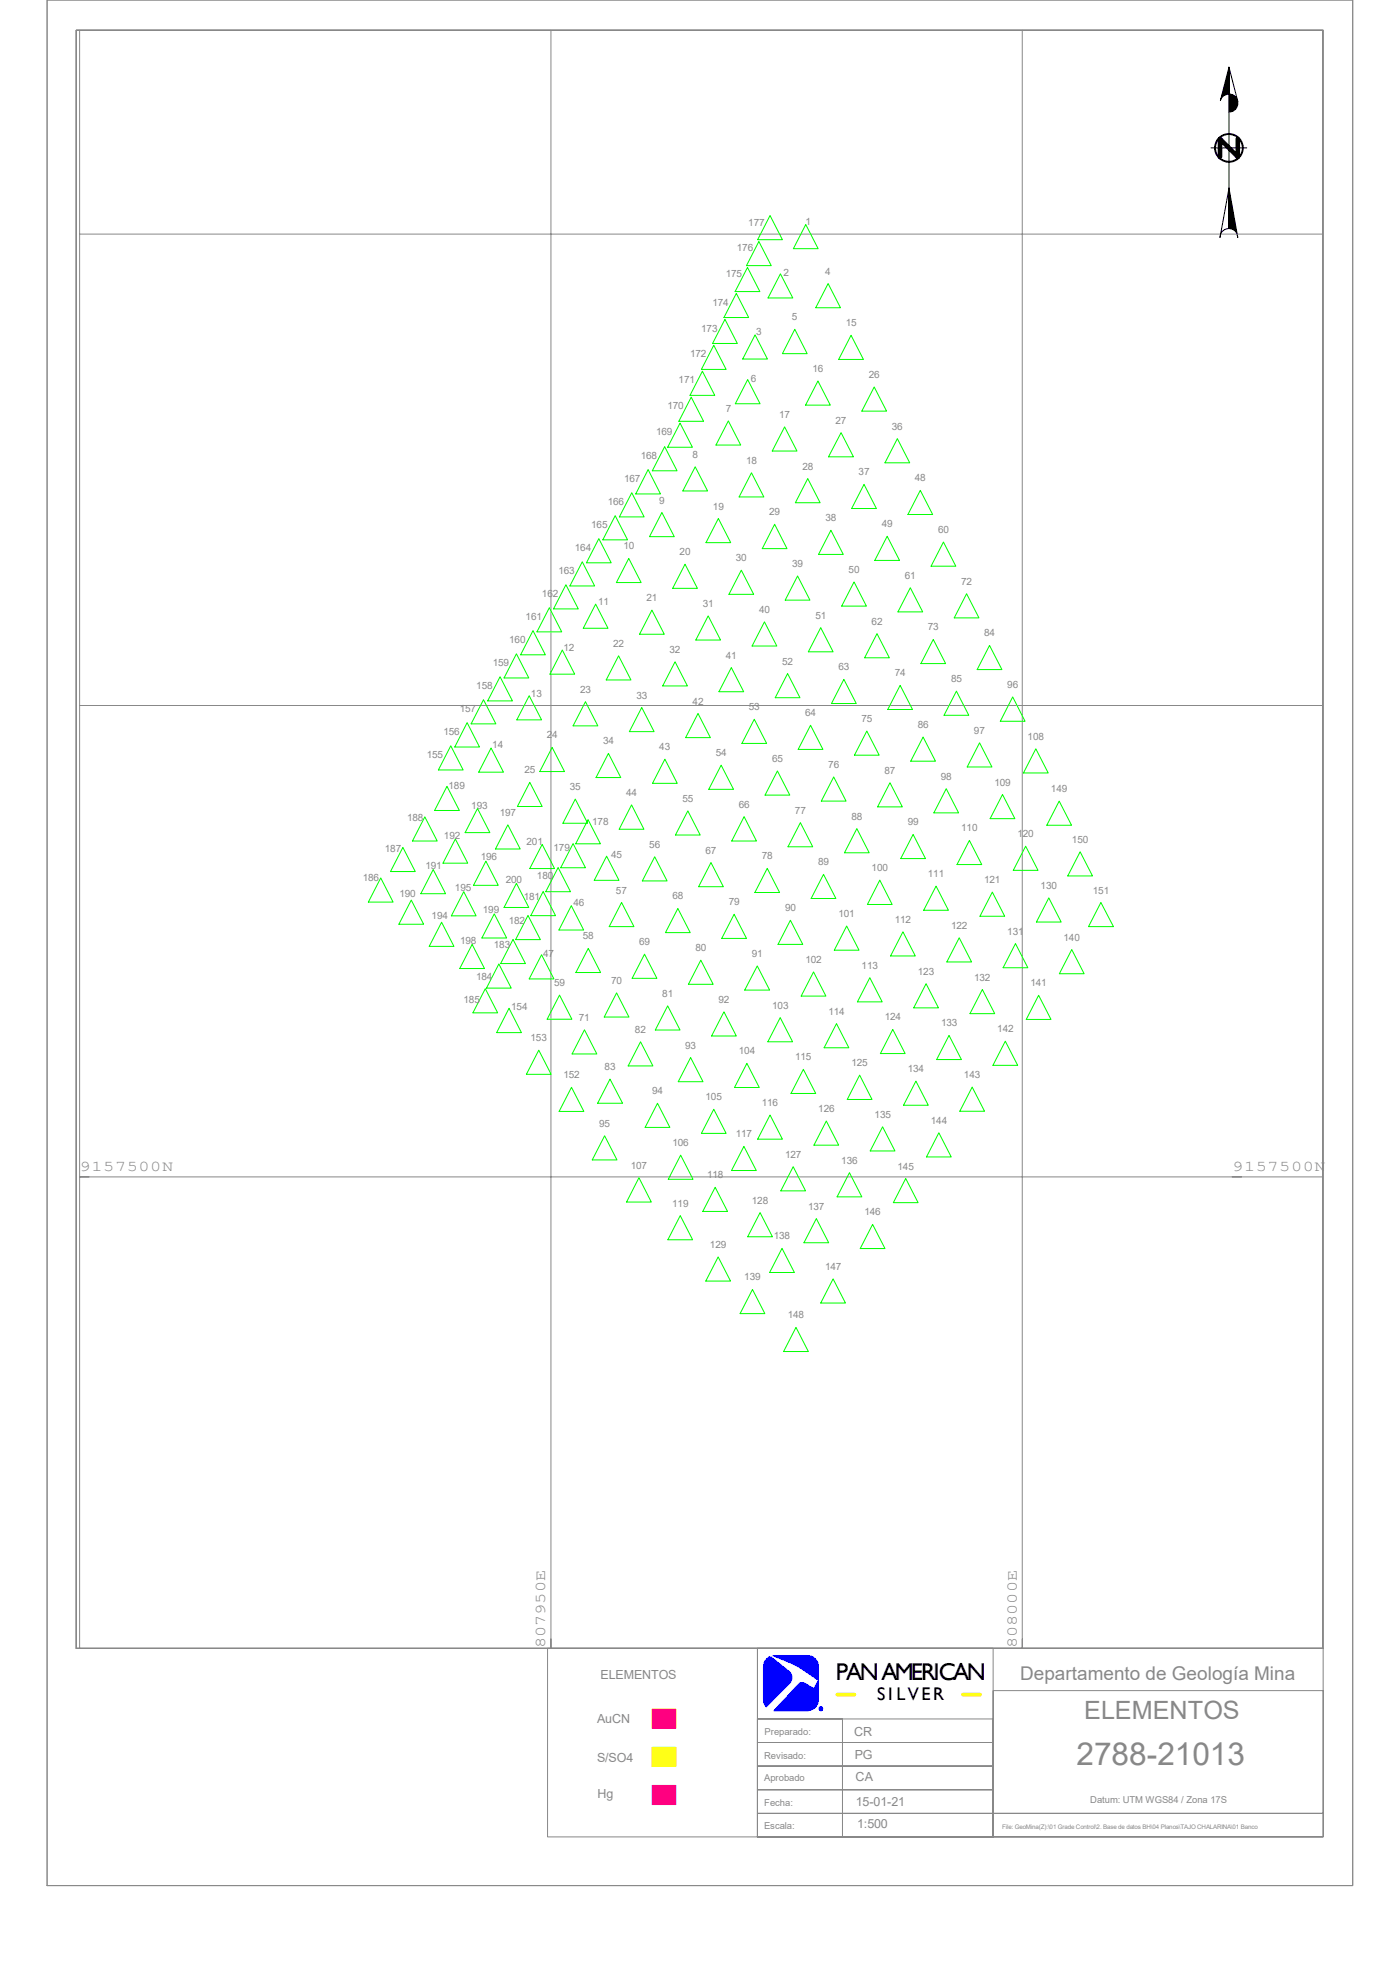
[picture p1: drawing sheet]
<svg xmlns="http://www.w3.org/2000/svg" width="297mm" height="420mm" viewBox="0 0 297 420" stroke-linecap="round" stroke-linejoin="round" font-family="sans-serif">
<g fill="#000" stroke="#000" stroke-width=".21">
<path d="M260.7 20a1.91 1.91 0 0 1 1.9 1.9 1.91 1.91 0 0 1-1.9 1.9z" fill-rule="evenodd"/>
<path d="M260.7 14.3v5.7h-.1a1.8 1.8 0 0 0-1.7 1.3z" fill-rule="evenodd"/>
<path d="M260.7 39.9l1.9 10.5-.2-.8a1.94 1.94 0 0 0-1.7-1.1z" fill-rule="evenodd"/>
</g>
<path d="M138.3 378.7h5.1v4.1h-5.1z" fill-rule="evenodd" fill="#f0f" stroke="#f0f" stroke-width=".21"/>
<path d="M138.3 370.6h5.1v4.1h-5.1z" fill-rule="evenodd" fill="#ff0" stroke="#ff0" stroke-width=".21"/>
<path d="M138.3 362.5h5.1v4.1h-5.1z" fill-rule="evenodd" fill="#f00" stroke="#f00" stroke-width=".21"/>
<g fill="#00f" stroke="#00f" stroke-width=".21">
<path d="M162.5 352l.7-.5h.5l3.7 3a1.76 1.76 0 0 1 .3 2.3l-5.2 5.2-.4-.7-.1-.8v-6.9a2.22 2.22 0 0 1 .5-1.6z" fill-rule="evenodd"/>
<path d="M164 351.2h7.2a2.36 2.36 0 0 1 2.5 2.4v6.9a2.36 2.36 0 0 1-2.5 2.4h-7l5-5.4a1.18 1.18 0 0 1 1.7-.3l1.7 1 1.1-1.8-5-3.2z" fill-rule="evenodd"/>
</g>
<g fill="none" stroke="#888" stroke-width=".21">
<path d="M10 0h277v400h-277zM16.2 6.4h264.5v343.2h-264.5zM16.2 6.4h264.4v343.2h-264.4zM16.9 6.4v343.2M116.9 6.4v343.2M216.9 6.4v343.2M16.9 49.7h263.7M16.9 149.6h263.7M16.9 249.6h263.7M116.2 349.6h44.5v40h-44.5zM160.7 349.6h120v40h-120zM160.7 349.6h50v40h-50z"/>
<path d="M210.7 358.6h70v26h-70zM160.7 379.6h50v5h-50zM160.7 374.6h50v5h-50zM160.7 369.6h50v5h-50zM160.7 364.6h50v5h-50zM160.7 364.6h18v25h-18zM160.7 384.6h50v5h-50zM210.7 384.6h70v5h-70z"/>
</g>
<g fill="none" stroke="#000" stroke-width=".21">
<path d="M260.7 14.3l1.9 7.2a1.87 1.87 0 0 0-1.9-1.5zM260.7 14.3v34.2M256.9 31.4h7.6M260.7 39.9v8.6h-.1a2.09 2.09 0 0 0-1.6 1.1l-.2 .8z"/>
<circle cx="260.7" cy="31.4" r="3"/>
<circle cx="260.7" cy="31.4" r="2.84"/>
</g>
<path d="M262.6 29.5v3.8l-3.8-3.8v3.8" fill="none" stroke="#000" stroke-width=".97"/>
<circle cx="174.2" cy="362.5" r=".32" fill="none" stroke="#00f" stroke-width=".38"/>
<path d="M174.3 362.8h.1" fill="none" stroke="#00f" stroke-width=".21"/>
<path d="M177.6 359.5h3.7M204.3 359.5h3.6" fill="none" stroke="#fb0" stroke-width=".76"/>
<g fill="none" stroke="#0f0" stroke-width=".21">
<path d="M158.6 56.7l2.6 5.1h-5.2zM161 51.2l2.6 5.1h-5.2zM163.4 45.7l2.6 5.1h-5.3zM165.6 58.1l2.6 5.1h-5.3zM170.9 47.6l2.7 5.1h-5.3zM149 78.7l2.6 5.2h-5.2zM151.4 73.2l2.7 5.2h-5.3zM153.8 67.7l2.6 5.2h-5.2zM156.2 62.2l2.6 5.2h-5.2zM160.2 71l2.6 5.2h-5.2zM168.6 69.8l2.6 5.2h-5.2zM175.7 60.2l2.6 5.1h-5.2z"/>
<path d="M180.6 71.1l2.6 5.1h-5.3zM137.5 99.6l2.6 5.2h-5.2zM141 94.7l2.6 5.2h-5.2zM144.3 89.7l2.6 5.2h-5.3zM146.6 84.2l2.7 5.2h-5.3zM147.5 99l2.6 5.1h-5.2zM154.5 89.3l2.6 5.1h-5.2zM158.6 80.5l2.6 5.1h-5.2zM166.5 90.6l2.6 5.1h-5.3zM173.5 80.8l2.6 5.1h-5.2zM178.4 91.8l2.7 5.1h-5.3zM185.5 82.1l2.6 5.1h-5.3z"/>
<path d="M190.4 93l2.6 5.2h-5.3zM123.5 119.2l2.7 5.1h-5.3zM127 114.3l2.7 5.1h-5.3zM130.5 109.4l2.6 5.1h-5.2zM133.4 118.4l2.6 5.2h-5.2zM134 104.5l2.7 5.1h-5.3zM140.4 108.7l2.6 5.1h-5.2zM145.3 119.7l2.7 5.1h-5.3zM152.4 110l2.6 5.1h-5.2zM159.4 100.3l2.7 5.1h-5.3zM164.3 111.2l2.7 5.2h-5.3zM171.4 101.5l2.6 5.1h-5.3z"/>
<path d="M176.3 112.5l2.6 5.1h-5.2zM183.3 102.7l2.6 5.2h-5.2zM188.2 113.7l2.6 5.2h-5.2zM195.2 104l2.7 5.1h-5.3zM200.2 115l2.6 5.1h-5.3zM109.6 138.7l2.6 5.1h-5.3zM113.1 133.8l2.6 5.1h-5.3zM116.5 128.9l2.7 5.1h-5.3zM119.3 137.9l2.6 5.1h-5.2zM120.1 124l2.6 5.2h-5.3zM126.4 128.1l2.6 5.2h-5.3zM131.2 139.1l2.7 5.1h-5.3z"/>
<path d="M138.3 129.4l2.6 5.1h-5.2zM150.2 130.6l2.7 5.2h-5.3zM157.3 120.9l2.6 5.2h-5.3zM162.2 131.9l2.6 5.1h-5.2zM169.2 122.2l2.6 5.1h-5.2zM174.1 133.1l2.6 5.2h-5.2zM181.2 123.4l2.6 5.2h-5.2zM186.1 134.4l2.6 5.1h-5.3zM193.1 124.7l2.6 5.1h-5.2zM198 135.6l2.6 5.2h-5.2zM205.1 125.9l2.6 5.2h-5.3zM209.9 136.9l2.7 5.1h-5.3z"/>
<path d="M95.6 158.2l2.7 5.1h-5.3zM99.1 153.3l2.6 5.2h-5.2zM102.6 148.4l2.6 5.1h-5.3zM104.2 158.7l2.6 5.1h-5.2zM106.1 143.6l2.6 5.1h-5.2zM112.3 147.6l2.6 5.1h-5.3zM117.1 158.5l2.7 5.2h-5.3zM124.2 148.8l2.6 5.2h-5.2zM129.1 159.8l2.6 5.1h-5.3zM136.1 150.1l2.7 5.1h-5.3zM143.2 140.4l2.6 5.1h-5.2zM148.1 151.3l2.6 5.2h-5.2z"/>
<path d="M155.2 141.6l2.6 5.1h-5.3zM160 152.6l2.6 5.1h-5.2zM167.1 142.9l2.6 5.1h-5.2zM172 153.8l2.6 5.2h-5.3zM179 144.1l2.7 5.1h-5.3zM183.9 155.1l2.6 5.1h-5.2zM191 145.4l2.6 5.1h-5.3zM195.8 156.3l2.7 5.2h-5.3zM202.9 146.6l2.6 5.1h-5.2zM207.8 157.6l2.6 5.1h-5.2zM214.8 147.8l2.7 5.2h-5.3zM219.8 158.8l2.6 5.2h-5.3z"/>
<path d="M85.5 179.7l2.6 5.2h-5.3zM90.1 173.3l2.7 5.1h-5.3zM94.8 166.8l2.7 5.1h-5.3zM96.6 178l2.6 5.1h-5.2zM101.3 171.5l2.6 5.1h-5.2zM107.7 175l2.7 5.1h-5.3zM112.4 165.9l2.6 5.2h-5.2zM115 179.1l2.6 5.1h-5.2zM121.6 178.9l2.6 5.2h-5.2zM122 169.5l2.7 5.1h-5.3zM124.8 173.9l2.6 5.1h-5.3zM134 170.7l2.6 5.2h-5.2z"/>
<path d="M141.1 161l2.6 5.2h-5.3zM145.9 172l2.6 5.1h-5.2zM153 162.3l2.6 5.1h-5.2zM157.9 173.2l2.6 5.2h-5.3zM164.9 163.5l2.7 5.2h-5.3zM169.8 174.5l2.6 5.1h-5.2zM176.9 164.8l2.6 5.1h-5.3zM181.8 175.8l2.6 5.1h-5.2zM188.8 166l2.6 5.2h-5.2zM193.7 177l2.6 5.1h-5.2zM200.7 167.3l2.7 5.1h-5.3zM205.7 178.3l2.6 5.1h-5.3z"/>
<path d="M212.7 168.5l2.6 5.2h-5.2zM217.6 179.5l2.6 5.1h-5.2zM224.7 169.9l2.6 5.1h-5.2zM80.8 186.2l2.6 5.1h-5.3zM87.2 190.9l2.7 5.1h-5.3zM91.9 184.4l2.6 5.2h-5.2zM93.7 195.6l2.6 5.1h-5.2zM98.4 189.1l2.6 5.2h-5.2zM103.1 182.7l2.6 5.1h-5.2zM104.9 193.8l2.6 5.2h-5.3zM108.8 199.3l2.7 5.1h-5.3zM109.6 187.4l2.6 5.1h-5.3z"/>
<path d="M112 194.2l2.6 5.1h-5.2zM115.2 189.1l2.7 5.1h-5.3zM118.4 184l2.6 5.1h-5.2zM121.2 192.1l2.6 5.2h-5.2zM128.7 181.6l2.6 5.1h-5.2zM131.9 191.4l2.6 5.2h-5.3zM138.9 181.7l2.6 5.2h-5.2zM143.8 192.7l2.6 5.1h-5.2zM150.8 183l2.7 5.1h-5.3zM155.7 193.9l2.7 5.2h-5.3zM162.8 184.2l2.6 5.1h-5.3zM167.7 195.2l2.6 5.1h-5.2z"/>
<path d="M174.7 185.5l2.6 5.1h-5.2zM179.6 196.4l2.6 5.1h-5.2zM186.6 186.7l2.7 5.2h-5.3zM191.6 197.7l2.6 5.1h-5.3zM198.6 188l2.6 5.1h-5.2zM203.5 198.9l2.6 5.1h-5.2zM210.5 189.2l2.6 5.2h-5.2zM222.5 190.5l2.6 5.1h-5.2zM229.2 180.7l2.6 5.1h-5.3zM233.6 191.4l2.6 5.2h-5.3zM100.2 200.3l2.6 5.1h-5.3zM103 209.7l2.6 5.1h-5.3z"/>
<path d="M105.8 204.5l2.7 5.1h-5.3zM108 213.9l2.6 5.1h-5.2zM114.9 202.5l2.6 5.1h-5.2zM118.7 211.1l2.6 5.1h-5.2zM124 218.4l2.6 5.2h-5.2zM124.8 201.2l2.6 5.1h-5.2zM130.8 210.6l2.6 5.1h-5.2zM136.7 202.4l2.7 5.1h-5.3zM141.6 213.4l2.7 5.1h-5.3zM148.7 203.7l2.6 5.1h-5.2zM153.6 214.6l2.6 5.2h-5.2zM160.7 204.9l2.6 5.1h-5.3z"/>
<path d="M165.5 215.9l2.6 5.1h-5.2zM172.6 206.2l2.6 5.1h-5.2zM177.5 217.1l2.6 5.1h-5.3zM184.5 207.4l2.7 5.1h-5.3zM189.4 218.4l2.6 5.1h-5.2zM196.5 208.7l2.6 5.1h-5.3zM201.3 219.6l2.7 5.1h-5.3zM208.4 209.9l2.6 5.1h-5.2zM215.4 200.2l2.7 5.1h-5.3zM220.3 211.1l2.7 5.1h-5.3zM227.4 201.4l2.6 5.1h-5.3zM114.3 222.8l2.6 5.1h-5.2z"/>
<path d="M121.2 230.6l2.7 5.2h-5.3zM129.4 228.9l2.7 5.1h-5.3zM135.9 221l2.6 5.1h-5.2zM139.5 234l2.6 5.1h-5.2zM146.5 224.3l2.6 5.1h-5.2zM151.4 235.3l2.7 5.1h-5.3zM158.5 225.6l2.6 5.1h-5.3zM163.4 236.5l2.6 5.1h-5.3zM170.4 226.8l2.7 5.1h-5.3zM175.3 237.8l2.6 5.1h-5.2zM182.4 228l2.6 5.2h-5.3zM187.2 239l2.7 5.1h-5.3z"/>
<path d="M194.3 229.3l2.6 5.1h-5.2zM206.2 230.6l2.7 5.1h-5.3zM213.3 220.9l2.6 5.1h-5.2zM128.3 240.9l2.6 5.1h-5.3zM135.6 249.8l2.6 5.2h-5.3zM144.3 257.9l2.6 5.1h-5.2zM144.4 245l2.6 5.1h-5.2zM151.7 251.8l2.6 5.2h-5.2zM157.8 243.2l2.6 5.1h-5.2zM161.2 257.2l2.7 5.1h-5.3zM168.3 247.5l2.6 5.1h-5.2zM173.2 258.5l2.6 5.1h-5.2z"/>
<path d="M180.2 248.8l2.6 5.1h-5.2zM185.1 259.7l2.6 5.1h-5.2zM192.2 250l2.6 5.1h-5.3zM199.2 240.3l2.6 5.1h-5.2zM152.4 266.6l2.6 5.1h-5.3zM159.6 273.5l2.7 5.1h-5.3zM165.9 264.8l2.6 5.1h-5.2zM176.7 271.3l2.7 5.1h-5.3zM168.9 281.6l2.6 5.1h-5.3z"/>
</g>
<text font-size="6.7" fill="#888" x="228.4" y="374.4">2788-21013</text>
<text font-size="5.3" fill="#888" x="230" y="364.6">ELEMENTOS</text>
<text font-size="5.1" x="177.3" y="356.3">PAN AMERICAN</text>
<text font-size="4" fill="#888" x="216.4" y="356.3">Departamento de Geología Mina</text>
<text font-size="3.9" x="186.1" y="360.5">S I L V E R</text>
<g font-size="3.2" fill="#888">
<text x="16.9" y="248.5">9157500N</text>
<text x="261.4" y="248.5">9157500N</text>
<text x="115.7" y="349.6" transform="rotate(-90 115.7 349.6)">807950E</text>
<text x="215.7" y="349.6" transform="rotate(-90 215.7 349.6)">808000E</text>
</g>
<g font-size="2.7" fill="#888">
<text x="127.4" y="356.2">ELEMENTOS</text>
<text x="126.7" y="365.5">AuCN</text>
<text x="181.2" y="368.1">CR</text>
<text x="126.7" y="373.7">S/SO4</text>
<text x="181.4" y="373.1">PG</text>
<text x="181.5" y="377.9">CA</text>
<text x="126.7" y="381.3">Hg</text>
<text x="181.6" y="383">15-01-21</text>
<text x="181.9" y="387.8">1:500</text>
</g>
<g font-size="2.1" fill="#888">
<text x="158.7" y="47.8">177</text>
<text x="170.9" y="47.6">1</text>
<text x="156.3" y="53.3">176</text>
<text x="154" y="58.8">175</text>
<text x="166.2" y="58.5">2</text>
<text x="175.1" y="58.3">4</text>
<text x="151.1" y="64.8">174</text>
<text x="148.8" y="70.4">173</text>
<text x="160.4" y="71">3</text>
<text x="168" y="67.9">5</text>
<text x="179.4" y="69.2">15</text>
<text x="146.4" y="75.8">172</text>
<text x="144" y="81.3">171</text>
<text x="159.3" y="81">6</text>
<text x="172.4" y="78.9">16</text>
<text x="184.3" y="80.2">26</text>
<text x="141.6" y="86.8">170</text>
<text x="154" y="87.4">7</text>
<text x="165.3" y="88.6">17</text>
<text x="177.2" y="89.9">27</text>
<text x="139.2" y="92.4">169</text>
<text x="189.2" y="91.1">36</text>
<text x="135.9" y="97.4">168</text>
<text x="146.9" y="97.1">8</text>
<text x="158.3" y="98.4">18</text>
<text x="170.2" y="99.6">28</text>
<text x="182.2" y="100.8">37</text>
<text x="128.9" y="107.1">166</text>
<text x="132.4" y="102.2">167</text>
<text x="139.9" y="106.8">9</text>
<text x="194.1" y="102.1">48</text>
<text x="125.4" y="112">165</text>
<text x="151.3" y="108.1">19</text>
<text x="163.2" y="109.3">29</text>
<text x="175.1" y="110.6">38</text>
<text x="187.1" y="111.8">49</text>
<text x="199" y="113.1">60</text>
<text x="122" y="116.9">164</text>
<text x="132.2" y="116.5">10</text>
<text x="144.2" y="117.8">20</text>
<text x="156.1" y="119">30</text>
<text x="118.5" y="121.8">163</text>
<text x="168.1" y="120.3">39</text>
<text x="180" y="121.5">50</text>
<text x="192" y="122.8">61</text>
<text x="203.9" y="124">72</text>
<text x="111.5" y="131.5">161</text>
<text x="115" y="126.6">162</text>
<text x="126.9" y="128.3">11</text>
<text x="137.2" y="127.5">21</text>
<text x="149.1" y="128.7">31</text>
<text x="161" y="130">40</text>
<text x="173" y="131.2">51</text>
<text x="108" y="136.4">160</text>
<text x="130.1" y="137.2">22</text>
<text x="184.9" y="132.5">62</text>
<text x="196.8" y="133.7">73</text>
<text x="208.8" y="135">84</text>
<text x="104.5" y="141.3">159</text>
<text x="119.5" y="138">12</text>
<text x="142" y="138.5">32</text>
<text x="154" y="139.7">41</text>
<text x="165.9" y="141">52</text>
<text x="177.9" y="142.2">63</text>
<text x="189.8" y="143.5">74</text>
<text x="101" y="146.2">158</text>
<text x="112.6" y="147.8">13</text>
<text x="123.1" y="146.9">23</text>
<text x="135" y="148.2">33</text>
<text x="146.9" y="149.4">42</text>
<text x="201.8" y="144.7">85</text>
<text x="213.7" y="146">96</text>
<text x="94.1" y="155.9">156</text>
<text x="97.5" y="151">157</text>
<text x="158.9" y="150.7">53</text>
<text x="170.8" y="151.9">64</text>
<text x="182.8" y="153.2">75</text>
<text x="194.7" y="154.4">86</text>
<text x="206.6" y="155.7">97</text>
<text x="90.6" y="160.8">155</text>
<text x="104.4" y="158.6">14</text>
<text x="116" y="156.6">24</text>
<text x="127.9" y="157.9">34</text>
<text x="139.9" y="159.1">43</text>
<text x="151.8" y="160.4">54</text>
<text x="163.8" y="161.6">65</text>
<text x="218" y="156.9">108</text>
<text x="95.2" y="167.4">189</text>
<text x="111.3" y="164">25</text>
<text x="120.9" y="167.6">35</text>
<text x="175.7" y="162.9">76</text>
<text x="187.7" y="164.1">87</text>
<text x="199.6" y="165.4">98</text>
<text x="211" y="166.6">109</text>
<text x="100" y="171.7">193</text>
<text x="106" y="173.1">197</text>
<text x="132.8" y="168.8">44</text>
<text x="144.8" y="170.1">55</text>
<text x="156.7" y="171.4">66</text>
<text x="168.7" y="172.6">77</text>
<text x="180.6" y="173.9">88</text>
<text x="223" y="168">149</text>
<text x="86.4" y="174.2">188</text>
<text x="94.2" y="177.9">192</text>
<text x="111.7" y="179.2">201</text>
<text x="125.6" y="174.9">178</text>
<text x="137.8" y="179.8">56</text>
<text x="192.6" y="175.1">99</text>
<text x="203.9" y="176.4">110</text>
<text x="215.9" y="177.6">120</text>
<text x="227.4" y="178.8">150</text>
<text x="81.7" y="180.8">187</text>
<text x="90.3" y="184.2">191</text>
<text x="102" y="182.5">196</text>
<text x="117.4" y="180.5">179</text>
<text x="129.6" y="182.1">45</text>
<text x="149.7" y="181.1">67</text>
<text x="161.6" y="182.3">78</text>
<text x="173.6" y="183.6">89</text>
<text x="184.9" y="184.8">100</text>
<text x="77" y="186.9">186</text>
<text x="84.8" y="190.3">190</text>
<text x="96.5" y="189.1">195</text>
<text x="107.3" y="187.4">200</text>
<text x="111.1" y="191">181</text>
<text x="113.9" y="186.5">180</text>
<text x="130.7" y="189.5">57</text>
<text x="142.7" y="190.8">68</text>
<text x="196.8" y="186.1">111</text>
<text x="208.8" y="187.3">121</text>
<text x="220.8" y="188.6">130</text>
<text x="231.9" y="189.5">151</text>
<text x="91.6" y="195">194</text>
<text x="102.4" y="193.6">199</text>
<text x="107.9" y="196.1">182</text>
<text x="121.7" y="192.3">46</text>
<text x="154.6" y="192">79</text>
<text x="166.5" y="193.3">90</text>
<text x="177.9" y="194.5">101</text>
<text x="189.8" y="195.7">112</text>
<text x="201.8" y="197">122</text>
<text x="97.6" y="200.2">198</text>
<text x="104.8" y="201.2">183</text>
<text x="115.2" y="202.9">47</text>
<text x="123.7" y="199.3">58</text>
<text x="135.6" y="200.5">69</text>
<text x="147.5" y="201.8">80</text>
<text x="159.5" y="203">91</text>
<text x="213.7" y="198.2">131</text>
<text x="225.6" y="199.5">140</text>
<text x="101" y="207.8">184</text>
<text x="117.6" y="209.2">59</text>
<text x="129.7" y="208.7">70</text>
<text x="170.9" y="204.3">102</text>
<text x="182.8" y="205.5">113</text>
<text x="194.7" y="206.8">123</text>
<text x="206.7" y="208">132</text>
<text x="218.6" y="209.2">141</text>
<text x="98.3" y="212.7">185</text>
<text x="108.5" y="214.3">154</text>
<text x="140.5" y="211.5">81</text>
<text x="152.4" y="212.7">92</text>
<text x="163.8" y="214">103</text>
<text x="175.8" y="215.2">114</text>
<text x="112.6" y="220.9">153</text>
<text x="122.8" y="216.5">71</text>
<text x="134.7" y="219.1">82</text>
<text x="187.7" y="216.5">124</text>
<text x="199.6" y="217.7">133</text>
<text x="211.6" y="218.9">142</text>
<text x="128.3" y="227">83</text>
<text x="145.4" y="222.4">93</text>
<text x="156.8" y="223.6">104</text>
<text x="168.7" y="224.9">115</text>
<text x="180.6" y="226.1">125</text>
<text x="192.6" y="227.4">134</text>
<text x="119.5" y="228.7">152</text>
<text x="138.3" y="232.1">94</text>
<text x="149.7" y="233.4">105</text>
<text x="204.5" y="228.7">143</text>
<text x="127.1" y="239">95</text>
<text x="161.6" y="234.6">116</text>
<text x="173.6" y="235.9">126</text>
<text x="185.5" y="237.1">135</text>
<text x="197.5" y="238.4">144</text>
<text x="142.7" y="243.1">106</text>
<text x="156.1" y="241.3">117</text>
<text x="166.5" y="245.6">127</text>
<text x="133.8" y="247.9">107</text>
<text x="150" y="249.9">118</text>
<text x="178.5" y="246.8">136</text>
<text x="190.4" y="248.1">145</text>
<text x="142.6" y="255.9">119</text>
<text x="159.5" y="255.3">128</text>
<text x="171.4" y="256.6">137</text>
<text x="183.4" y="257.8">146</text>
<text x="164.2" y="262.9">138</text>
<text x="150.6" y="264.7">129</text>
<text x="175" y="269.4">147</text>
<text x="157.9" y="271.6">139</text>
<text x="167.1" y="279.7">148</text>
</g>
<g font-size="2" fill="#888">
<text x="162.2" y="368.1">Preparado:</text>
<text x="162.1" y="373.2">Revisado:</text>
<text x="162.1" y="377.9">Aprobado</text>
<text x="162.1" y="383">Fecha:</text>
<text x="231.3" y="382.5">Datum: UTM WGS84 / Zona 17S</text>
<text x="162.1" y="387.9">Escala:</text>
</g>
<text font-size="1.3" fill="#888" x="212.6" y="387.9">File: GeoMina(Z):\01 Grade Control\2. Base de datos BH\04 Planos\TAJO CHALARINA\01 Banco</text>
<text font-size=".5" fill="#00f" x="174" y="362.6">R</text>
</svg>
